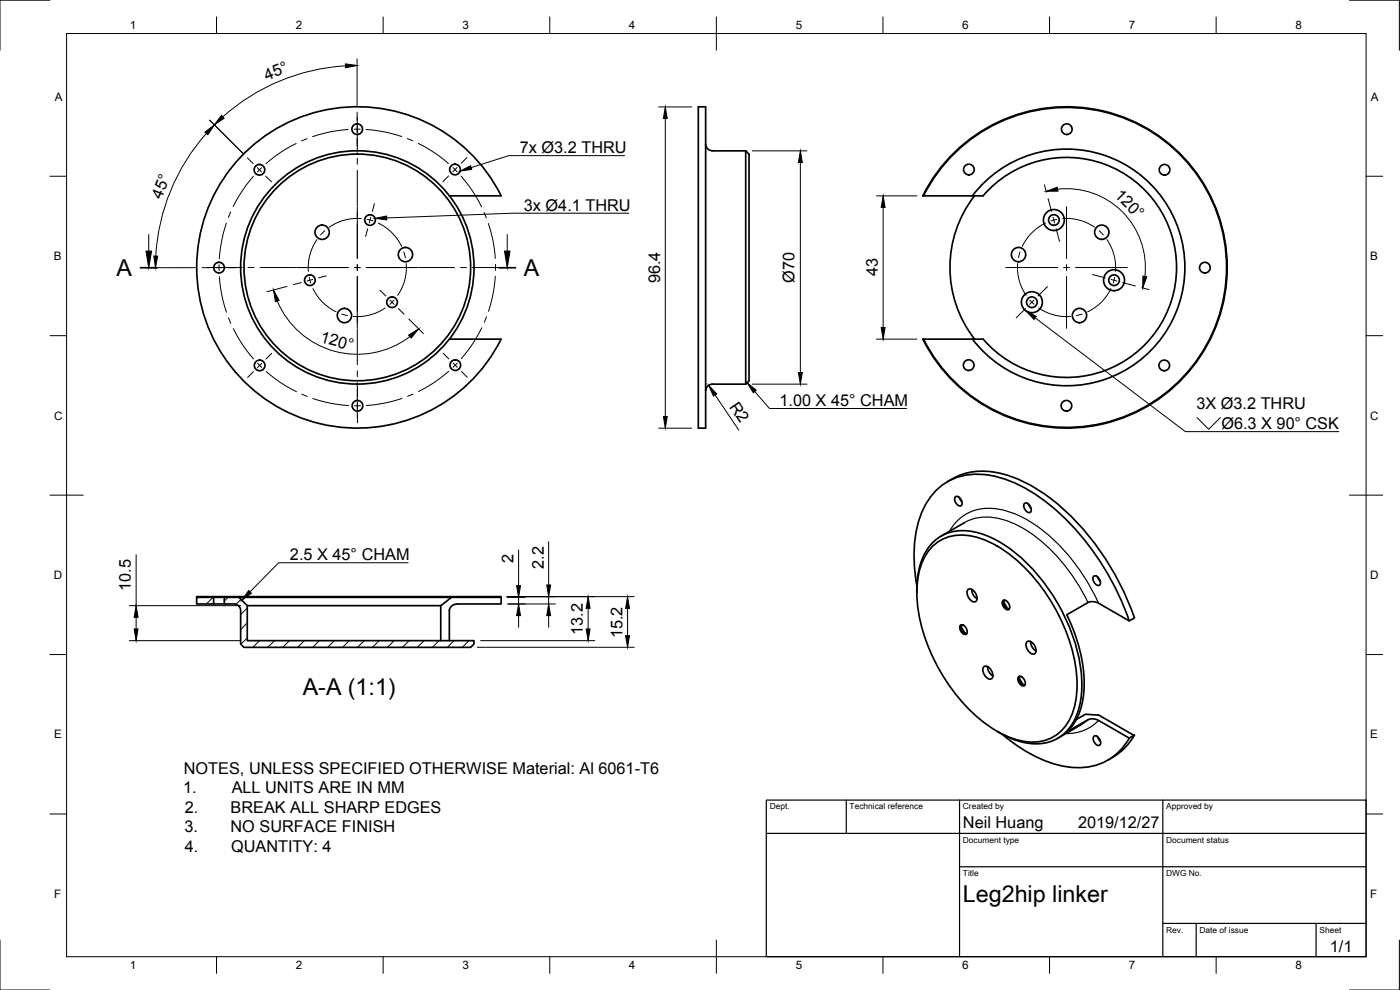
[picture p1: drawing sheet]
<svg xmlns="http://www.w3.org/2000/svg" width="420mm" height="297mm" viewBox="0 0 420 297" stroke-linecap="round" stroke-linejoin="round" font-family="sans-serif">
<g fill="none" stroke="#000" stroke-width=".51">
<path d="M209.6 32.1h2.2v96.4h-2.2zM134.9 58.8h15.5a48.2 48.2 0 0 0-73.4-16.1 48.2 48.2 0 0 0 0 75.1 48.2 48.2 0 0 0 73.4-16.1l-15.5 .1M211.8 43.2a2 2 0 0 0 2 2M213.8 45.3h10M223.8 45.3l1 1v68l-1 1M223.8 45.3v70M277.2 58.7a48 48 0 0 1 73-15.8 48 48 0 0 1 0 74.7 48 48 0 0 1-73-15.9M291.8 58.7a35.5 35.5 0 0 1 52.2-4.7 35.5 35.5 0 0 1 0 52.4 35.5 35.5 0 0 1-52.2-4.7M291.8 58.8h3.3a33 33 0 0 1 47.7-2.5 33 33 0 0 1 0 47.9 33 33 0 0 1-47.7-2.5l-3.3 .1M291.8 58.8h-14.9a48.2 48.2 0 0 1 73.4-16.1 48.2 48.2 0 0 1 0 75.1 48.2 48.2 0 0 1-73.4-16.1l14.9 .1M292.5 58.7a35 35 0 0 0 0 43M213.8 115.3h10"/>
<path d="M213.8 115.3a2 2 0 0 0-2 2M285.9 143.6a21.4 21.4 0 0 1 18.8-.2 61.1 61.1 0 0 1 26.1 22.8 81.8 81.8 0 0 1 9.7 19.2l-1.6 .9-9.2-5.3-1.6-.5-1.3 .2-6.6 3.7a44.1 44.1 0 0 1 4.8 25.3 16.9 16.9 0 0 1-4.9 9.9l6.6-3.7 1.3-.2 1.5 .4 9.4 5.4 1.6-.9-10.7-6-4-.3-2.8 1.6M285.9 143.6l-1.6 .9M286.7 149.1a1.78 1.78 0 0 1 2 2.3 .96 .96 0 0 1-1 .4 .96 .96 0 0 1-.7-.8l-.5-1.3zM288 149.3l.7 1.3M289.5 156.8l-7.1 4.1M307.5 151.1a1.78 1.78 0 0 1 1.9 2.3 .96 .96 0 0 1-1 .4 .96 .96 0 0 1-.7-.8l-.5-1.3zM308.7 151.3l.8 1.3M59 179l.2 .2h4.9v2h-5.1zM59.2 179h91v.2h-78.5M64.1 179.2h3.2M67.3 179.2h4.4l2.5 2.5v10.5h68v1l-1 1h-68l-1-1-.1-10.7-.6-.8-.7-.4-3.5-.1z"/>
<path d="M135.5 179.2l-2 1.6a3.4 3.4 0 0 1-3.5 .9h-55.8M150.2 179h.2v2.2h-13.2l-.7 .1-1 .6-.6 1.3v9M275.1 177.8a20.6 20.6 0 0 1 4.7-14.9 13.4 13.4 0 0 1 13.6-3.1 38.4 38.4 0 0 1 19.2 14.1 53.8 53.8 0 0 1 12.1 32.1 18.9 18.9 0 0 1-5.5 14.2 14.1 14.1 0 0 1-14.2 1.9l-3.4-1.4-2.5-1.3M275.2 176a38.9 38.9 0 0 1 1.9-23.3 17.4 17.4 0 0 1 19.8-10.1 43.3 43.3 0 0 1 22.3 12.6 80.6 80.6 0 0 1 19.7 31.1M279.8 164a13.1 13.1 0 0 1 13.6-2.7 38.9 38.9 0 0 1 18.9 14.5 52.1 52.1 0 0 1 10.9 29.6 18.3 18.3 0 0 1-5.7 14.8 13.6 13.6 0 0 1-12.5 1.7 38.9 38.9 0 0 1-18.9-14.5 52.1 52.1 0 0 1-10.9-29.7 19 19 0 0 1 4.6-13.7zM290.5 176.9a1.92 1.92 0 0 1 2.5 1.6 1.16 1.16 0 0 1 .2 1.5 1.16 1.16 0 0 1-1.5 .4 2.8 2.8 0 0 1-1.2-3.5zM291.6 176.8a3.3 3.3 0 0 0 1.7 2.8M328.2 172.9a1.78 1.78 0 0 1 2 2.4 .96 .96 0 0 1-1 .3 .96 .96 0 0 1-.7-.7l-.5-1.3zM329.5 173.1l.7 1.4M64.1 181.2h3.2M132.3 181.7v10.5M288.2 187.6a1.78 1.78 0 0 1 2 2.3 .96 .96 0 0 1-1 .4 .96 .96 0 0 1-.7-.7l-.5-1.3z"/>
<path d="M288.4 187.6l.6 1.4 .9 1.2M288.5 187.5a2.03 2.03 0 0 0 1.6 2.7M296.4 200a3.3 3.3 0 0 0 1.6 2.8M301 180.2a1.78 1.78 0 0 1 2 2.3 .96 .96 0 0 1-1 .4 .96 .96 0 0 1-.8-.7l-.4-1.4zM301.2 180.2l.5 1.4 1 1.2M301.3 180.1a2.03 2.03 0 0 0 1.6 2.7M308.2 192.6a1.92 1.92 0 0 1 2.5 1.6 1.16 1.16 0 0 1 .2 1.5 1.16 1.16 0 0 1-1.5 .4 2.8 2.8 0 0 1-1.2-3.5zM309.3 192.5a3.3 3.3 0 0 0 1.6 2.8M295.2 200.1a1.92 1.92 0 0 1 2.6 1.6 1.16 1.16 0 0 1 .1 1.5 1.16 1.16 0 0 1-1.4 .4 2.8 2.8 0 0 1-1.3-3.5zM305.7 203.1a1.78 1.78 0 0 1 2 2.3 .96 .96 0 0 1-1 .4 .96 .96 0 0 1-.8-.8l-.4-1.3zM305.8 203.1l.6 1.3 .9 1.2M306 202.9a2.03 2.03 0 0 0 1.5 2.7"/>
<path d="M323.2 215.8h-.2M324.4 217.5l-7 4M300.7 220.2a39.8 39.8 0 0 0 20.3 10 17.2 17.2 0 0 0 17.9-8.7M328.3 220.9a1.78 1.78 0 0 1 2 2.4 .96 .96 0 0 1-1 .4 .96 .96 0 0 1-.8-.8l-.4-1.3zM329.5 221.2l.8 1.3M340.5 220.5a18.4 18.4 0 0 1-8 7.6"/>
<circle cx="107.2" cy="38.8" r="1.6"/>
<circle cx="320.2" cy="38.8" r="1.6"/>
<circle cx="77.9" cy="50.9" r="1.6"/>
<circle cx="136.6" cy="50.9" r="1.6"/>
<circle cx="290.8" cy="50.9" r="1.6"/>
<circle cx="349.5" cy="50.9" r="1.6"/>
<circle cx="96.7" cy="69.7" r="2.15"/>
<circle cx="111.1" cy="66" r="1.6"/>
<circle cx="121.7" cy="76.4" r="2.15"/>
<circle cx="305.7" cy="76.4" r="2.15"/>
<circle cx="316.3" cy="66" r="1.6"/>
<circle cx="316.3" cy="66" r="3.1"/>
<circle cx="330.7" cy="69.7" r="2.15"/>
<circle cx="65.7" cy="80.3" r="1.6"/>
<circle cx="93" cy="84.1" r="1.6"/>
<circle cx="103.4" cy="94.7" r="2.15"/>
<circle cx="107.2" cy="80.2" r="34"/>
<circle cx="107.2" cy="80.2" r="35"/>
<circle cx="117.7" cy="90.7" r="1.6"/>
<circle cx="309.7" cy="90.7" r="1.6"/>
<circle cx="309.7" cy="90.7" r="3.1"/>
<circle cx="324" cy="94.7" r="2.15"/>
<circle cx="334.3" cy="84.1" r="1.6"/>
<circle cx="334.3" cy="84.1" r="3.1"/>
<circle cx="361.6" cy="80.3" r="1.6"/>
<circle cx="77.9" cy="109.6" r="1.6"/>
<circle cx="136.6" cy="109.6" r="1.6"/>
<circle cx="290.7" cy="109.6" r="1.6"/>
<circle cx="349.4" cy="109.6" r="1.6"/>
<circle cx="107.3" cy="121.7" r="1.6"/>
<circle cx="320.1" cy="121.7" r="1.6"/>
</g>
<path d="M284.9 159.4a13.6 13.6 0 0 1 16.3-6.3 41.3 41.3 0 0 1 21.3 15.8l4.4 6.7 2.8 5.4M289.5 156.8a15.8 15.8 0 0 1 14.5 .2 48.9 48.9 0 0 1 21.7 22.2l.8 1.6M326.5 215.9l-2 1.6M329.7 216.2a12.9 12.9 0 0 1-9.8 3.9" fill="none" stroke="#000" stroke-width=".36"/>
<!-- layer: Border -->
<g fill="none" stroke="#000" stroke-width=".3">
<path d="M15 .1h-15v15M20 10.1h390v276.9h-390zM65 5.1v5M115 5.1v5M165 5.1v5M215 5.1v10M265 5.1v5M315 5.1v5M365 5.1v5M405 .1h15v15M15 52.9h5M410 52.9h5"/>
<path d="M15 100.7h5M410 100.7h5M15 148.6h10M405 148.6h10M15 196.4h5M410 196.4h5M15 244.2h5M410 244.2h5M0 282.1v14.9h15M65 287v5M115 287v5M165 287v5"/>
<path d="M215 282.1v9.9M265 287v5M315 287v5M365 287v5M420 282.1v14.9h-15"/>
</g>
<!-- layer: TitleBlock -->
<path d="M230 240.1h180v46.9h-180zM230 250h180M254 240.1v9.9M288 240.1v46.9M349 240.1v46.9M288 260.1h122M349 277.1h61M359 277.1v9.9M395 277.1v9.9" fill="none" stroke="#000" stroke-width=".36"/>
<!-- layer: Center Lines -->
<g fill="none" stroke="#000" stroke-width=".3">
<path d="M104.5 38.8l-5.4 .8-5.3 1.4M107.2 33.7v12M108.1 38.8h-1.8M109.9 38.8l5.4 .7 5.3 1.5M74.3 47.4l1.7 1.7M76 52.9l-3.3 4.3-2.7 4.8M77.2 50.3l1.3 1.3M78.5 50.3l-1.3 1.3M79.8 52.8l1.7 1.8M88.9 43.1l-4.8 2.7-4.3 3.3M92.1 41.6l-1.6 .7M107.2 47.5v1.8"/>
<path d="M107.2 51.1v10.7M122.2 41.6l1.7 .7M125.5 43l4.8 2.7 4.3 3.4M134.6 52.8l-1.7 1.7M135.9 50.3l1.3 1.2M137.2 50.3l-1.3 1.2M138.4 52.8l3.4 4.5 2.7 4.8M140.1 47.3l-1.7 1.7M314.6 59.6l1 3.8M65.8 79.4v1.8M67.9 66.9l-1.4 5.3-.7 5.4M69.2 63.6l-.7 1.7"/>
<path d="M95.1 71.9a14.6 14.6 0 0 0-2.6 9.5M97.5 69.2l-1.3 1.3M107.2 62v15.6M107.2 79.4v1.8M108.4 65.6a14.7 14.7 0 0 0-9.5 2.5M110.2 65.8l1.7 .5M110.4 68.6l-.7 2.4M111.3 65.2l-.5 1.7M112.4 61.1l-.7 2.3M113.6 67a14.8 14.8 0 0 1 6.9 6.9M121.2 75.6l.5 1.7M121.9 79.1a14.8 14.8 0 0 1-2.5 9.5"/>
<path d="M145.3 63.7l.7 1.7M146.6 67.1l1.5 5.7 .5 4.7M148.7 79.3v1.8M305.4 79.1a14.6 14.6 0 0 0 2.6 9.5M306.1 75.6l-.4 1.7M313.8 67a14.6 14.6 0 0 0-7 6.9M316 65.2l.5 1.7M317 68.6l1 3.9M317.1 65.8l-1.7 .5M318.9 65.6a14.6 14.6 0 0 1 9.5 2.5M320.1 62v15.6M320.1 79.4v1.8"/>
<path d="M329.9 69.2l1.2 1.3M332.2 71.9a14.6 14.6 0 0 1 2.6 9.5M65.8 83l.7 5.4 1.5 5.3M68.6 95.4l.7 1.6M70 98.6l2.8 4.8 3.3 4.3M72.7 80.3h-12.1M74.5 80.3h1.7M78 80.3h10.8M89 80.3h15.6M90.4 84.8l-2.3 .6M92.8 83.2l.5 1.7M93.9 83.8l-1.8 .5"/>
<path d="M93.9 86.6a14.6 14.6 0 0 0 7 7M97.9 82.8l-2.3 .6M102.6 94.2l1.7 .5M106.3 80.3h1.8M107.2 82.9v15.6M107.2 98.7v10.8M109.9 80.3h15.6M114 87.1l1.8 1.7M115.6 92.4a14.6 14.6 0 0 1-9.6 2.5M117 90.1l1.3 1.2M118.3 90l-1.3 1.3M119.5 92.6l1.8 1.7"/>
<path d="M125.7 80.3h10.7M138.2 80.3h1.8M141.8 80.3h10.4M144.6 98.3l-2.8 4.9-3.3 4.4M146 95.1l-.7 1.6M148.6 82.9l-.5 4.8-1.5 5.7M301.9 80.3h15.5M307.8 92.6l-2.8 2.8M309.1 90l1.2 1.3M310.3 90.1l-1.3 1.2M311.7 92.4a14.6 14.6 0 0 0 9.6 2.5M314.4 86l-2.8 2.8"/>
<path d="M319.2 80.3h1.8M320.1 82.9v15.6M322.8 80.3h15.5M324.7 94.2l-1.7 .5M327.9 82.4l3.8 1M333.4 86.6a14.6 14.6 0 0 1-7 7M333.5 83.8l1.7 .5M334.5 83.2l-.4 1.7M336.9 84.8l3.8 1M76 111.5l-1.7 1.7M77.3 109l1.3 1.3M78.5 109l-1.2 1.3"/>
<path d="M79.9 111.5l4.3 3.3 4.8 2.7M81.5 106l-1.7 1.7M90.6 118.3l1.6 .7M93.9 119.6l5.3 1.4 5.4 .7M107.2 111.2v1.8M107.2 114.8v10.5M107.3 116.7v2.4M120.6 119.5l-5.2 1.5-5.4 .7M124 118.2l-1.7 .7M133 106l1.7 1.7M134.7 111.4l-4.4 3.3-4.7 2.8M136 109l1.2 1.2"/>
<path d="M137.2 108.9l-1.2 1.3M138.5 111.5l1.7 1.7M107.3 120.9v1.8M107.3 124.4v2.5M108.2 121.7h-1.8"/>
</g>
<!-- layer: Dimensions -->
<g fill="none" stroke="#000" stroke-width=".3">
<path d="M103.7 19.8a60.6 60.6 0 0 0-36.8 15.2M107.2 17.7v14M62.9 36l9.9 9.9M197.7 32.1h9.9M199.7 35.6v89.4M61.9 40a60.6 60.6 0 0 0-15.2 36.8M225.8 45.3h16.4M240.2 48.8v63M263 58.8h12.2M313.5 55.5l.5 2.2M317.4 56.8a23.7 23.7 0 0 1 26.2 26.1M265 62.3v36"/>
<path d="M58.6 80.3h-14M83.2 90.3a26 26 0 0 0 39.8 10.7M86.1 85.9l-5.9 1.6M122.7 95.7l4.4 4.4M342.7 86.3l2.2 .6M214.6 118.5l7.1 10.6M225.8 115.3h16.4M263 101.8h12.2M197.7 128.5h9.9M40.9 166.4v15.3M152.1 179h38.2M152.1 179.2h5.5"/>
<path d="M155.6 165v10.7M155.6 179.2v2M164.7 162.6v12.9M164.7 179v2.2M38.8 192.2h33.4M38.8 181.7h33.4M40.9 185.2v3.5M143.2 194.2h47.1M144.2 192.2h34.3M152.4 181.2h14.3M155.6 184.7v3.5M164.7 184.7v3.5"/>
<path d="M176.5 182.5v6.2M188.3 182.5v8.2"/>
</g>
<g fill="#000" stroke="#000" stroke-width=".3">
<path d="M103.7 19.2l3.5 .4-3.5 .7zM61.5 39.6l2.8-2.1-1.9 2.9zM66.5 34.6l.8 .9-3 2zM199.7 32.1l.6 3.5h-1.2zM240.2 45.3l.6 3.5h-1.2zM314 57.4l3.3-1.2 .2 1.1zM46.2 76.8l1.1 .1-.6 3.4zM265 58.8l.6 3.5h-1.1zM82.1 87l1.7 3.1-1.1 .4zM264.5 98.3h1.1l-.6 3.5zM343 82.8l1.2 .3-1.3 3.3zM122.6 100.5l3-1.8-2.2 2.7z"/>
<path d="M212.7 115.6l2.4 2.6-1 .6zM239.6 111.8h1.2l-.6 3.5zM199.1 125h1.2l-.6 3.5zM155 175.7h1.2l-.6 3.5zM164.1 175.5h1.1l-.5 3.5zM40.3 188.7h1.1l-.5 3.5zM40.9 181.7l.5 3.5h-1.1zM155.6 181.2l.6 3.5h-1.2zM164.7 181.2l.5 3.5h-1.1zM176.5 179l.6 3.5h-1.2zM175.9 188.7h1.2l-.6 3.5zM188.3 179l.6 3.5h-1.2z"/>
<path d="M187.7 190.7h1.2l-.6 3.5z"/>
</g>
<!-- layer: Annotations -->
<path d="M138.1 51.3l3.1-1.6 .4 1.1zM112.6 65.5l3.4-.7 .1 1.2zM307.9 93.3l3.1 1.6-.7 .9zM224.2 114.8l2.7 2.3-.8 .7zM74.6 177.2l.9 .8-2.9 2.1z" fill="#000" stroke="#000" stroke-width=".3"/>
<path d="M187.5 46.7h-34.8l-11.3 3.6M188.7 64h-34.8l-37.8 1.4M310.7 95.4l45 34.1h46.1M226.5 117.5l4.4 5.1h41.2M359.2 125.3l3.5 3.5 3.5-3.5M122.5 168.9h-38.9l-8.6 8.7" fill="none" stroke="#000" stroke-width=".3"/>
<!-- layer: 00000 -->
<g fill="none" stroke="#000" stroke-width=".3">
<path d="M59.5 179.2l-.5 .4M63.9 179.2l-2 2M68.4 179.2l-1.1 1.1M72.3 179.8l-1.5 1.5M74.2 182.4l-2 2M74.2 186.9l-2 2M74.2 191.4l-1.9 1.9M77.9 192.2l-2 2M82.4 192.2l-2 2M86.9 192.2l-2 2M91.4 192.2l-2.1 2M95.8 192.2l-1.9 2"/>
<path d="M100.3 192.2l-2 2M104.8 192.2l-2 2M109.3 192.2l-2 2M113.8 192.2l-2 2M118.3 192.2l-2 2M122.8 192.2l-2 2M127.3 192.2l-2 2M131.8 192.2l-2 2M136.2 192.2l-1.9 2M140.7 192.2l-2 2"/>
</g>
<!-- layer: l -->
<path d="M42.1 80.3h5.1M149.7 80.3h5" fill="none" stroke="#000" stroke-width=".51"/>
<path d="M44.6 70.3v5M152.2 70.3v5" fill="none" stroke="#000" stroke-width=".3"/>
<path d="M43.8 75.3h1.7l-.9 5zM151.4 75.3h1.7l-.9 5z" fill="#000" stroke="#000" stroke-width=".3"/>
<g font-size="7">
<text x="35" y="82.8">A</text>
<text x="157.2" y="82.8">A</text>
<text x="90.9" y="208.6">A-A (1:1)</text>
<text x="289" y="270.6">Leg2hip linker</text>
</g>
<g font-size="4.9">
<text x="80.1" y="24.2" transform="rotate(-23 80.1 24.2)">45°</text>
<text x="156" y="46">7x Ø3.2 THRU</text>
<text x="48.4" y="59.9" transform="rotate(-68 48.4 59.9)">45°</text>
<text x="334.2" y="58.8" transform="rotate(45 334.2 58.8)">120°</text>
<text x="157.2" y="63.3">3x Ø4.1 THRU</text>
<text x="263.5" y="82.9" transform="rotate(-90 263.5 82.9)">43</text>
<text x="198.1" y="85" transform="rotate(-90 198.1 85)">96.4</text>
<text x="238.5" y="84.8" transform="rotate(-90 238.5 84.8)">Ø70</text>
<text x="95.9" y="102.6" transform="rotate(15 95.9 102.6)">120°</text>
<text x="218.8" y="122" transform="rotate(56 218.8 122)">R2</text>
<text x="233.9" y="121.9">1.00 X 45° CHAM</text>
<text x="359.1" y="122.8">3X Ø3.2 THRU</text>
<text x="366.6" y="128.8">Ø6.3 X 90° CSK</text>
<text x="87" y="168.2">2.5 X 45° CHAM</text>
<text x="154.1" y="169" transform="rotate(-90 154.1 169)">2</text>
<text x="163.2" y="170.6" transform="rotate(-90 163.2 170.6)">2.2</text>
<text x="39.3" y="177.2" transform="rotate(-90 39.3 177.2)">10.5</text>
<text x="175" y="190.5" transform="rotate(-90 175 190.5)">13.2</text>
<text x="186.8" y="191.5" transform="rotate(-90 186.8 191.5)">15.2</text>
<text x="55.2" y="232.1">NOTES, UNLESS SPECIFIED OTHERWISE Material: Al 6061-T6</text>
<text x="55" y="238">1.</text>
<text x="69.5" y="238">ALL UNITS ARE IN MM</text>
<text x="55.4" y="243.9">2.</text>
<text x="69.2" y="243.9">BREAK ALL SHARP EDGES</text>
<text x="55.3" y="249.7">3.</text>
<text x="69.2" y="249.7">NO SURFACE FINISH</text>
<text x="289" y="248.5">Neil Huang</text>
<text x="323.5" y="248.5">2019/12/27</text>
<text x="55.5" y="255.6">4.</text>
<text x="69.3" y="255.6">QUANTITY: 4</text>
<text x="399.1" y="285.7">1/1</text>
</g>
<g font-size="3.5">
<text x="39" y="8.8">1</text>
<text x="88.8" y="8.8">2</text>
<text x="138.8" y="8.8">3</text>
<text x="188.7" y="8.8">4</text>
<text x="238.8" y="8.8">5</text>
<text x="288.7" y="8.8">6</text>
<text x="338.8" y="8.8">7</text>
<text x="388.8" y="8.8">8</text>
<text x="16.4" y="30.2">A</text>
<text x="411.4" y="30.2">A</text>
<text x="16.2" y="78">B</text>
<text x="411.2" y="78">B</text>
<text x="16.2" y="125.9">C</text>
<text x="411.2" y="125.9">C</text>
<text x="16.2" y="173.7">D</text>
<text x="411.2" y="173.7">D</text>
<text x="16.2" y="221.6">E</text>
<text x="411.2" y="221.6">E</text>
<text x="16.2" y="269.4">F</text>
<text x="411.2" y="269.4">F</text>
<text x="39" y="290.8">1</text>
<text x="88.8" y="290.8">2</text>
<text x="138.8" y="290.8">3</text>
<text x="188.7" y="290.8">4</text>
<text x="238.8" y="290.8">5</text>
<text x="288.7" y="290.8">6</text>
<text x="338.8" y="290.8">7</text>
<text x="388.8" y="290.8">8</text>
</g>
<g font-size="2.5">
<text x="231" y="242.9">Dept.</text>
<text x="255" y="242.9">Technical reference</text>
<text x="289" y="242.9">Created by</text>
<text x="350" y="242.9">Approved by</text>
<text x="289" y="252.8">Document type</text>
<text x="350" y="252.8">Document status</text>
<text x="289" y="262.9">Title</text>
<text x="350" y="262.9">DWG No.</text>
<text x="350" y="279.9">Rev.</text>
<text x="360" y="279.9">Date of issue</text>
<text x="396" y="279.9">Sheet</text>
</g>
</svg>
